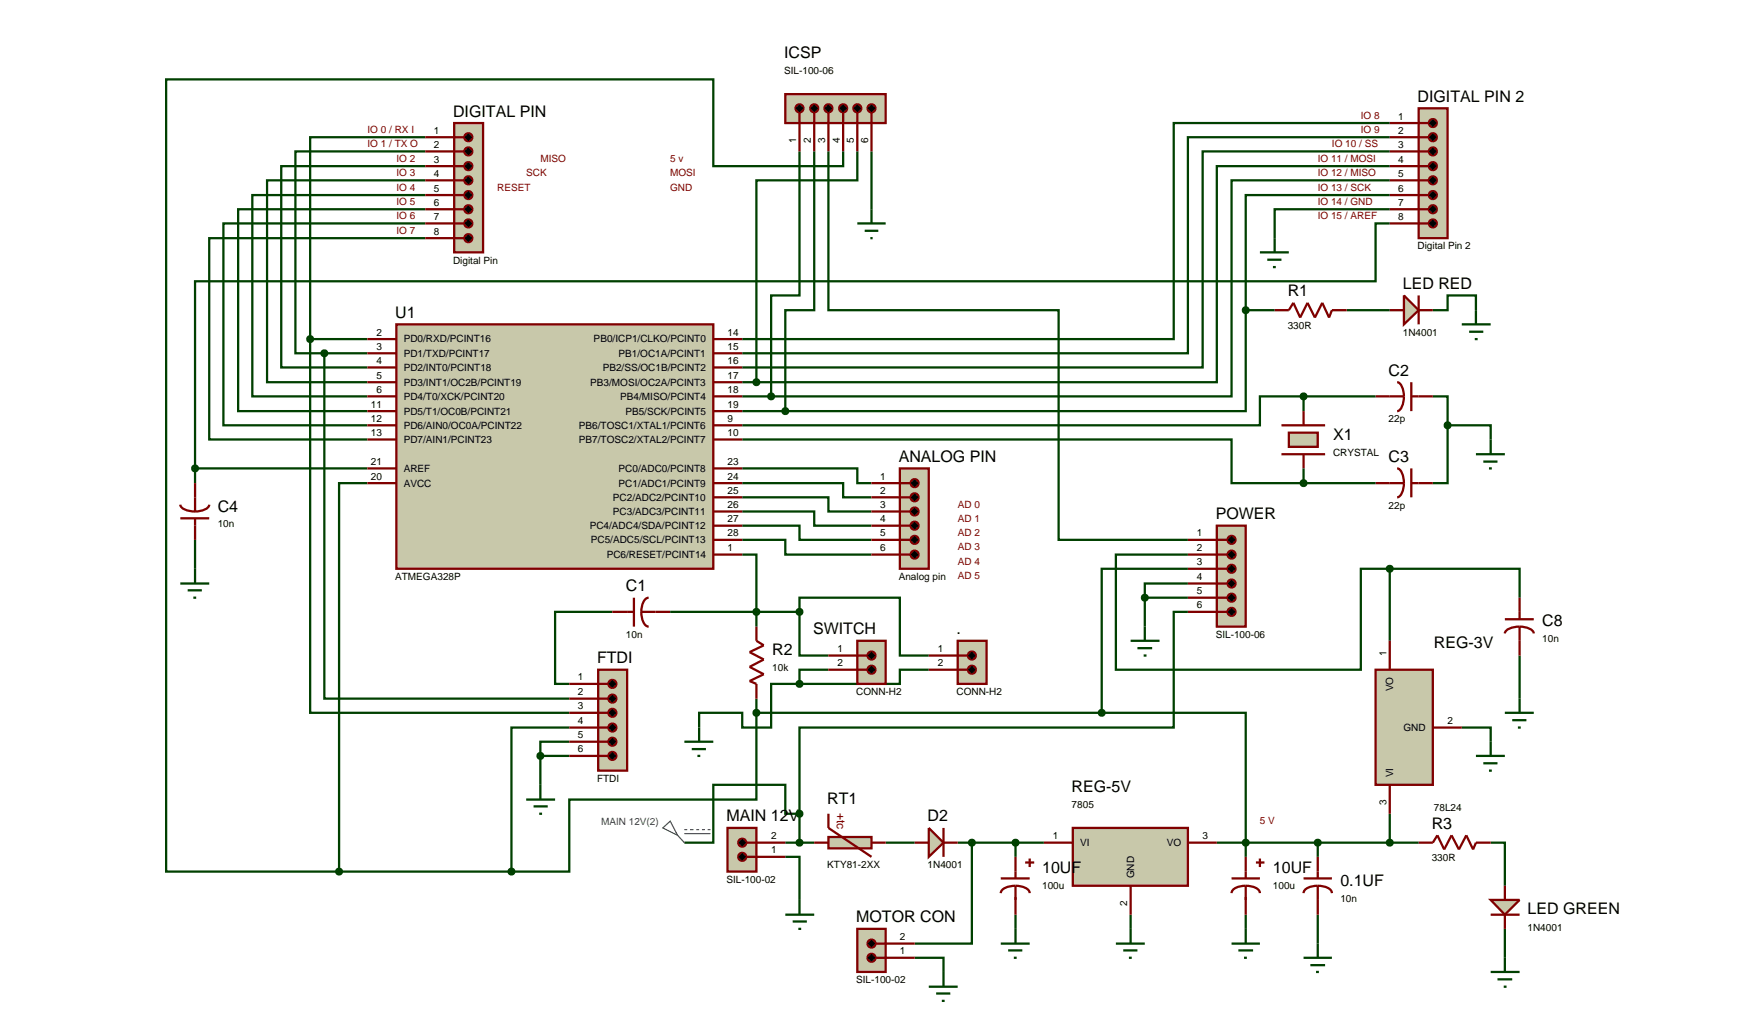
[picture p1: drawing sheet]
<svg xmlns="http://www.w3.org/2000/svg" width="307mm" height="180mm" viewBox="0 0 307 180" stroke-linecap="round" stroke-linejoin="round" font-family="sans-serif">
<g fill="none" stroke="#004000" stroke-width=".4">
<path d="M75 29.3h-25.4v35.5h15.2M75 31.8h-27.9v35.6h17.7M75 34.4h-30.5v35.5h20.3M75 36.9h-33v35.6h22.8M75 39.4h-35.6v35.6h25.4M75 24.2h-20.3v35.6M75 26.7h-22.9v35.6h5.1M141 26.7v25.4h-5v17.8M143.6 26.7v28h-5.1v17.8M146.1 26.7v28h40.6v40.5h22.8M148.7 26.7v2.6h-22.9v-15.3h-96.5v139.7h30.5M151.2 26.7v5.1h-17.8v35.6"/>
<path d="M153.7 26.7v10.2M245.1 21.7h-38.1v38.1h-76.1M245.1 24.2h-35.6v38.1h-78.6M245.1 26.7h-33v38.1h-81.2M245.1 39.4h-2.5v10.2h-208.2v33M245.1 29.3h-30.5v38.1h-81.2M245.1 31.8h-27.9v38.1h-81.2M245.1 34.4h-25.4v20.3M245.1 36.9h-20.3v5.1M54.7 59.8v65.9h45.7M54.7 59.8h10.1M75 42h-38.1v35.5h27.9"/>
<path d="M219.7 54.7v17.8h-81.2M219.7 54.7h5.1M237.5 54.7h7.6M252.7 54.7h2.6v-2.6h5v2.6M57.2 62.3v60.9h43.2M57.2 62.3h7.6M130.9 77.5h86.3v7.7h12.7M130.9 69.9h5.1M130.9 67.4h2.5M130.9 72.5h7.6M229.9 69.9h-7.7v5.1h-91.3M229.9 69.9v2.6"/>
<path d="M229.9 69.9h12.7M252.7 69.9h2.6v5.1M255.3 75v10.2h-2.6M255.3 75h7.6v2.5M34.4 82.6v2.6M34.4 95.2v5.1M34.4 82.6h30.4M64.8 85.2h-5v68.5M130.9 82.6h20.3v2.6h2.5M130.9 85.2h17.8v2.5h5M130.9 87.7h15.2v2.5h7.6M130.9 90.2h12.7v2.5h10.1"/>
<path d="M130.9 92.7h10.1v2.5h12.7M130.9 95.2h7.6v2.6h15.2M130.9 97.8h2.5v12.7M209.5 97.8h-12.7v20.3h43.2v-17.8h5.1M229.9 82.6v2.6M229.9 85.2h12.7M108 107.9h-10.1v12.7h2.5M118.2 107.9h22.8M141 107.9v7.7h5.1M141 107.9v-2.5h17.7v10.2h5.1M146.1 118.1h-5.1v2.5M163.8 118.1h-5.1v2.5h-17.7"/>
<path d="M201.9 105.4v5.1M201.9 105.4h7.6M209.5 100.3h-15.2v25.4M209.5 102.9h-7.6v2.5M209.5 107.9h-2.5v20.4h-66v15.2M245.1 100.3h22.9v5.1M245.1 100.3v12.7M268 115.6v7.6M95.3 133.3v5.1M95.3 133.3h5.1M100.4 130.8h-5.1v2.5M100.4 128.3h-10.2v25.4"/>
<path d="M133.4 125.7v15.3h-33v12.7h-10.2M133.4 123.2v2.5M133.4 125.7h60.9M141 120.6h-5v7.7h-5.1v-2.6h-7.6v2.6M194.3 125.7h25.4v25.4M257.8 128.3h5.1v2.5M59.8 153.7h30.4M138.5 151.1h2.5v7.6M138.5 148.6h5.1M141 143.5h-2.5v-5.1h-12.7v10.2h-5.1M141 143.5v5.1M156.2 148.6h5.1"/>
<path d="M168.9 148.6h15.2M171.4 148.6v17.8h-10.1M179.1 148.6v2.5M214.6 148.6h35.6M232.4 148.6v2.5M245.1 143.5v5.1M262.9 148.6h2.5v7.6M161.3 168.9h5.1v2.5M179.1 161.3v2.5M199.4 161.3v2.5M219.7 161.3v2.5M232.4 161.3v5.1"/>
<path d="M265.4 163.8v5.1"/>
</g>
<path d="M69.9 57.2h55.9v43.1h-55.9z" fill="#c8c8aa" stroke="#800000" stroke-width=".4"/>
<g fill="none" stroke="#800000" stroke-width=".4">
<path d="M64.8 59.8h5.1M125.8 59.8h5.1M64.8 62.3h5.1M64.8 67.4h5.1M64.8 64.8h5.1M64.8 75h5.1M64.8 72.5h5.1M64.8 69.9h5.1M64.8 77.5h5.1M125.8 62.3h5.1M125.8 67.4h5.1M125.8 64.8h5.1"/>
<path d="M125.8 75h5.1M125.8 72.5h5.1M125.8 69.9h5.1M125.8 77.5h5.1M64.8 85.2h5.1M64.8 82.6h5.1M125.8 97.8h5.1M125.8 95.2h5.1M125.8 92.7h5.1M125.8 90.2h5.1M125.8 87.7h5.1M125.8 85.2h5.1"/>
<path d="M125.8 82.6h5.1"/>
</g>
<path d="M158.7 82.6h5.1v17.7h-5.1z" fill="#c8c8aa" stroke="#800000" stroke-width=".4"/>
<path d="M153.7 85.2h6.8M153.7 87.7h6.8M153.7 90.2h6.8M153.7 92.7h6.8M153.7 95.2h6.8M153.7 97.8h6.8" fill="none" stroke="#800000" stroke-width=".4"/>
<g fill="#000" stroke="#800000" stroke-width=".4">
<path d="M160.8 87.2l.5-.2-.7 .7zM161.3 87a.68 .68 0 0 1 .7 .7zM162 87.7a.68 .68 0 0 1-.7 .7zM160.6 87.7l.7 .7a.68 .68 0 0 1-.7-.7z"/>
<path d="M160.8 89.7l.5-.2-.7 .7zM161.3 89.5a.68 .68 0 0 1 .7 .7zM161.3 90.9l.7-.7a.68 .68 0 0 1-.7 .7zM160.6 90.2l.7 .7a.68 .68 0 0 1-.7-.7z"/>
<path d="M160.8 92.2l.5-.2-.7 .7zM161.3 92a.68 .68 0 0 1 .7 .7zM161.3 93.4l.7-.7a.68 .68 0 0 1-.7 .7zM160.6 92.7l.7 .7a.68 .68 0 0 1-.7-.7z"/>
<path d="M160.8 94.7l.5-.2-.7 .7zM161.3 94.5a.68 .68 0 0 1 .7 .7zM161.3 95.9l.7-.7a.68 .68 0 0 1-.7 .7zM160.6 95.2l.7 .7a.68 .68 0 0 1-.7-.7z"/>
<path d="M160.8 97.3l.5-.2-.7 .7zM161.3 97.1a.68 .68 0 0 1 .7 .7zM161.3 98.5l.7-.7a.68 .68 0 0 1-.7 .7zM160.6 97.8l.7 .7a.68 .68 0 0 1-.7-.7z"/>
<path d="M160.8 84.7l.5-.2-.7 .7zM161.3 84.5a.68 .68 0 0 1 .7 .7zM161.3 85.9l.7-.7a.68 .68 0 0 1-.7 .7zM160.6 85.2l.7 .7a.68 .68 0 0 1-.7-.7z"/>
</g>
<path d="M161.3 87l.7 .7-.7 .7-.7-.7zM161.3 89.5l.7 .7-.7 .7-.7-.7zM161.3 92l.7 .7-.7 .7-.7-.7zM161.3 94.5l.7 .7-.7 .7-.7-.7zM160.6 97.8l.7-.7 .7 .7-.7 .7zM161.3 84.5l.7 .7-.7 .7-.7-.7z" fill="#000"/>
<path d="M80.1 21.7h5.1v22.8h-5.1z" fill="#c8c8aa" stroke="#800000" stroke-width=".4"/>
<path d="M75 24.2h6.9M75 26.7h6.9M75 29.3h6.9M75 31.8h6.9M75 34.4h6.9M75 36.9h6.9M75 39.4h6.9M75 42h6.9" fill="none" stroke="#800000" stroke-width=".4"/>
<g fill="#000" stroke="#800000" stroke-width=".4">
<path d="M82.1 26.2l.5-.2-.7 .7zM82.6 26a.68 .68 0 0 1 .7 .7zM83.3 26.7a.68 .68 0 0 1-.7 .7zM81.9 26.7l.7 .7a.68 .68 0 0 1-.7-.7z"/>
<path d="M82.1 28.8l.5-.2-.7 .7zM82.6 28.6a.68 .68 0 0 1 .7 .7zM83.3 29.3a.68 .68 0 0 1-.7 .7zM81.9 29.3l.7 .7a.68 .68 0 0 1-.7-.7z"/>
<path d="M82.1 31.3l.5-.2-.7 .7zM82.6 31.1a.68 .68 0 0 1 .7 .7zM82.6 32.5l.7-.7a.68 .68 0 0 1-.7 .7zM81.9 31.8l.7 .7a.68 .68 0 0 1-.7-.7z"/>
<path d="M82.1 33.9l.5-.2-.7 .7zM82.6 33.7a.68 .68 0 0 1 .7 .7zM83.3 34.4a.68 .68 0 0 1-.7 .7zM81.9 34.4l.7 .7a.68 .68 0 0 1-.7-.7z"/>
<path d="M82.1 36.4l.5-.2-.7 .7zM82.6 36.2a.68 .68 0 0 1 .7 .7zM83.3 36.9a.68 .68 0 0 1-.7 .7zM81.9 36.9l.7 .7a.68 .68 0 0 1-.7-.7z"/>
<path d="M82.1 38.9l.5-.2-.7 .7zM82.6 38.7a.68 .68 0 0 1 .7 .7zM83.3 39.4a.68 .68 0 0 1-.7 .7zM81.9 39.4l.7 .7a.68 .68 0 0 1-.7-.7z"/>
<path d="M82.1 23.7l.5-.2-.7 .7zM82.6 23.5a.68 .68 0 0 1 .7 .7zM83.3 24.2a.68 .68 0 0 1-.7 .7zM81.9 24.2l.7 .7a.68 .68 0 0 1-.7-.7z"/>
<path d="M82.1 41.5l.5-.2-.7 .7zM82.6 41.3a.68 .68 0 0 1 .7 .7zM82.6 42.7l.7-.7a.68 .68 0 0 1-.7 .7zM81.9 42l.7 .7a.68 .68 0 0 1-.7-.7z"/>
</g>
<path d="M81.9 26.7l.7-.7 .7 .7-.7 .7zM81.9 29.3l.7-.7 .7 .7-.7 .7zM82.6 31.1l.7 .7-.7 .7-.7-.7zM81.9 34.4l.7-.7 .7 .7-.7 .7zM81.9 36.9l.7-.7 .7 .7-.7 .7zM81.9 39.4l.7-.7 .7 .7-.7 .7zM81.9 24.2l.7-.7 .7 .7-.7 .7zM81.9 42l.7-.7 .7 .7-.7 .7z" fill="#000"/>
<path d="M250.2 19.1h5.1v22.9h-5.1z" fill="#c8c8aa" stroke="#800000" stroke-width=".4"/>
<g fill="none" stroke="#800000" stroke-width=".4">
<path d="M245.1 21.7h6.8M245.1 24.2h6.8M245.1 26.7h6.8M245.1 29.3h6.8M245.1 31.8h6.8M245.1 34.4h6.8M245.1 36.9h6.8M245.1 39.4h6.8M224.8 54.7h2.5l.8-1.3 1.2 2.6 1.3-2.6 1.3 2.6 1.3-2.6 1.2 2.6 .5-1.3h2.6M108 107.9h3.8M111.8 105.4v5.1M113.1 107.9a3.2 3.2 0 0 0 .9 2.5l.4 .1"/>
<path d="M113.1 107.9h5.1M114.4 105.4a1.5 1.5 0 0 0-1.1 1.3l-.2 1.2M133.4 110.5v2.5l1.3 .8-2.5 1.2 2.5 1.3-2.5 1.3 2.5 1.3-2.5 1.2 1.2 .5v2.6"/>
</g>
<g fill="#000" stroke="#800000" stroke-width=".4">
<path d="M252.2 23.7l.5-.2-.7 .7zM252.7 23.5a.68 .68 0 0 1 .7 .7zM253.4 24.2a.68 .68 0 0 1-.7 .7zM252 24.2l.7 .7a.68 .68 0 0 1-.7-.7z"/>
<path d="M252.2 26.2l.5-.2-.7 .7zM252.7 26a.68 .68 0 0 1 .7 .7zM253.4 26.7a.68 .68 0 0 1-.7 .7zM252 26.7l.7 .7a.68 .68 0 0 1-.7-.7z"/>
<path d="M252.2 28.8l.5-.2-.7 .7zM252.7 28.6a.68 .68 0 0 1 .7 .7zM253.4 29.3a.68 .68 0 0 1-.7 .7zM252 29.3l.7 .7a.68 .68 0 0 1-.7-.7z"/>
<path d="M252.2 31.3l.5-.2-.7 .7zM252.7 31.1a.68 .68 0 0 1 .7 .7zM253.4 31.8a.68 .68 0 0 1-.7 .7zM252 31.8l.7 .7a.68 .68 0 0 1-.7-.7z"/>
<path d="M252.2 33.9l.5-.2-.7 .7zM252.7 33.7a.68 .68 0 0 1 .7 .7zM253.4 34.4a.68 .68 0 0 1-.7 .7zM252 34.4l.7 .7a.68 .68 0 0 1-.7-.7z"/>
<path d="M252.2 36.4l.5-.2-.7 .7zM252.7 36.2a.68 .68 0 0 1 .7 .7zM253.4 36.9a.68 .68 0 0 1-.7 .7zM252 36.9l.7 .7a.68 .68 0 0 1-.7-.7z"/>
<path d="M252.2 38.9l.5-.2-.7 .7zM252.7 38.7a.68 .68 0 0 1 .7 .7zM253.4 39.4a.68 .68 0 0 1-.7 .7zM252 39.4l.7 .7a.68 .68 0 0 1-.7-.7z"/>
<path d="M252.2 21.2l.5-.2-.7 .7zM252.7 21a.68 .68 0 0 1 .7 .7zM253.4 21.7a.68 .68 0 0 1-.7 .7zM252 21.7l.7 .7a.68 .68 0 0 1-.7-.7z"/>
</g>
<path d="M252 24.2l.7-.7 .7 .7-.7 .7zM252 26.7l.7-.7 .7 .7-.7 .7zM252 29.3l.7-.7 .7 .7-.7 .7zM252.7 31.1l.7 .7-.7 .7-.7-.7zM252.7 33.7l.7 .7-.7 .7-.7-.7zM252 36.9l.7-.7 .7 .7-.7 .7zM252 39.4l.7-.7 .7 .7-.7 .7zM252.7 21l.7 .7-.7 .7-.7-.7z" fill="#000"/>
<path d="M257.8 57.2h5.1M259.1 58.5h2.5M260.1 59.8h.5M260.3 54.7v2.5" fill="none" stroke="#004000" stroke-width=".4"/>
<path d="M133 107.6l.4-.2-.5 .5zM133.4 107.4l.3 .1 .2 .4zM133.9 107.9l-.1 .3-.4 .2zM132.9 107.9l.5 .5-.3-.1z" fill="#004000" stroke="#004000" stroke-width=".4"/>
<path d="M132.9 107.9l.5-.5 .5 .5-.5 .5z" fill="#004000"/>
<path d="M120.7 130.8h5.1M122 132.1h2.5M123 133.3h.5M123.3 128.3v2.5" fill="none" stroke="#004000" stroke-width=".4"/>
<path d="M226 75h7.7M226 80.1h7.7" fill="none" stroke="#800000" stroke-width=".4"/>
<path d="M227.3 76.3h5.1v2.5h-5.1z" fill="#c8c8aa" stroke="#800000" stroke-width=".4"/>
<path d="M229.9 72.5v2.5M242.6 69.9h5M246.4 67.4a1.49 1.49 0 0 1 1 1.3l.2 1.2M247.6 69.9a3.4 3.4 0 0 1-.9 2.5l-.3 .1M248.9 67.4v5.1M248.9 69.9h3.8M229.9 80.1v2.5M242.6 85.2h5M246.4 82.6a1.5 1.5 0 0 1 1 1.3l.2 1.3M247.6 85.2a3.3 3.3 0 0 1-.9 2.4l-.3 .1M248.9 82.6v5.1M248.9 85.2h3.8" fill="none" stroke="#800000" stroke-width=".4"/>
<path d="M229.6 69.5l.3-.1-.5 .5zM229.9 69.4l.4 .2 .1 .3zM230.4 69.9l-.1 .3-.4 .2zM229.4 69.9l.5 .5-.4-.2z" fill="#004000" stroke="#004000" stroke-width=".4"/>
<path d="M229.9 69.4l.5 .5-.5 .5-.5-.5z" fill="#004000"/>
<path d="M262.9 77.5v2.6M260.3 80.1h5.1M261.6 81.4h2.5M262.6 82.6h.5" fill="none" stroke="#004000" stroke-width=".4"/>
<path d="M254.9 74.7l.4-.2-.5 .5zM255.3 74.5l.4 .2 .1 .3zM255.8 75l-.1 .3-.4 .2zM254.8 75l.5 .5-.4-.2z" fill="#004000" stroke="#004000" stroke-width=".4"/>
<path d="M254.8 75l.5-.5 .5 .5-.5 .5z" fill="#004000"/>
<path d="M31.8 89a1.5 1.5 0 0 0 1.3 1l1.3 .2M31.8 91.4h5.1M34.4 85.2v5M34.4 91.4v3.8M36.9 89a1.49 1.49 0 0 1-1.3 1l-1.2 .2" fill="none" stroke="#800000" stroke-width=".4"/>
<path d="M31.8 102.9h5.1M33.1 104.1h2.5M34.1 105.4h.5M34.4 100.3v2.6" fill="none" stroke="#004000" stroke-width=".4"/>
<path d="M105.5 118.1h5.1v17.8h-5.1z" fill="#c8c8aa" stroke="#800000" stroke-width=".4"/>
<path d="M100.4 120.6h6.9M100.4 123.2h6.9M100.4 125.7h6.9M100.4 128.3h6.9M100.4 130.8h6.9M100.4 133.3h6.9" fill="none" stroke="#800000" stroke-width=".4"/>
<g fill="#000" stroke="#800000" stroke-width=".4">
<path d="M107.5 122.7l.5-.2-.7 .7zM108 122.5a.68 .68 0 0 1 .7 .7zM108.7 123.2a.68 .68 0 0 1-.7 .7zM107.3 123.2l.7 .7a.68 .68 0 0 1-.7-.7z"/>
<path d="M107.5 125.2l.5-.2-.7 .7zM108 125a.68 .68 0 0 1 .7 .7zM108 126.4l.7-.7a.68 .68 0 0 1-.7 .7zM107.3 125.7l.7 .7a.68 .68 0 0 1-.7-.7z"/>
<path d="M107.5 127.8l.5-.2-.7 .7zM108 127.6a.68 .68 0 0 1 .7 .7zM108 129l.7-.7a.68 .68 0 0 1-.7 .7zM107.3 128.3l.7 .7a.68 .68 0 0 1-.7-.7z"/>
<path d="M107.5 130.3l.5-.2-.7 .7zM108 130.1a.68 .68 0 0 1 .7 .7zM108.7 130.8a.68 .68 0 0 1-.7 .7zM107.3 130.8l.7 .7a.68 .68 0 0 1-.7-.7z"/>
<path d="M107.5 132.8l.5-.2-.7 .7zM108 132.6a.68 .68 0 0 1 .7 .7zM108 134l.7-.7a.68 .68 0 0 1-.7 .7zM107.3 133.3l.7 .7a.68 .68 0 0 1-.7-.7z"/>
<path d="M107.5 120.1l.5-.2-.7 .7zM108 119.9a.68 .68 0 0 1 .7 .7zM108 121.3l.7-.7a.68 .68 0 0 1-.7 .7zM107.3 120.6l.7 .7a.68 .68 0 0 1-.7-.7z"/>
</g>
<path d="M107.3 123.2l.7-.7 .7 .7-.7 .7zM107.3 125.7l.7-.7 .7 .7-.7 .7zM107.3 128.3l.7-.7 .7 .7-.7 .7zM107.3 130.8l.7-.7 .7 .7-.7 .7zM107.3 133.3l.7-.7 .7 .7-.7 .7zM107.3 120.6l.7-.7 .7 .7-.7 .7z" fill="#000"/>
<path d="M34 82.3l.4-.2-.5 .5zM34.4 82.1l.4 .2 .1 .3zM34.4 83.1l.5-.5-.1 .3zM33.9 82.6l.5 .5-.3-.1z" fill="#004000" stroke="#004000" stroke-width=".4"/>
<path d="M33.9 82.6l.5-.5 .5 .5-.5 .5z" fill="#004000"/>
<path d="M151.2 39.4h5M153.7 36.9v2.5M152.5 40.7h2.4M153.5 42h.4M95.3 138.4v2.6M92.8 141h5.1M94.1 142.2h2.5M95.1 143.5h.5" fill="none" stroke="#004000" stroke-width=".4"/>
<path d="M133 67.1l.4-.2-.5 .5zM133.4 66.9l.3 .1 .2 .4zM133.9 67.4l-.1 .3-.4 .2zM132.9 67.4l.5 .5-.3-.1z" fill="#004000" stroke="#004000" stroke-width=".4"/>
<path d="M132.9 67.4l.5-.5 .5 .5-.5 .5z" fill="#004000"/>
<path d="M135.6 69.6l.4-.2-.5 .5zM136 69.4l.4 .2 .1 .3zM136 70.4l.5-.5-.1 .3zM135.5 69.9l.5 .5-.3-.1z" fill="#004000" stroke="#004000" stroke-width=".4"/>
<path d="M136 69.4l.5 .5-.5 .5-.5-.5z" fill="#004000"/>
<path d="M138.2 72.1l.3-.1-.5 .5zM138.5 72l.3 .1 .2 .4zM138.5 73l.5-.5-.2 .4zM138 72.5l.5 .5-.4-.2z" fill="#004000" stroke="#004000" stroke-width=".4"/>
<path d="M138.5 72l.5 .5-.5 .5-.5-.5z" fill="#004000"/>
<path d="M219.3 54.4l.4-.2-.5 .5zM219.7 54.2l.4 .2 .1 .3zM219.7 55.2l.5-.5-.1 .3zM219.2 54.7l.5 .5-.3-.1z" fill="#004000" stroke="#004000" stroke-width=".4"/>
<path d="M219.2 54.7l.5-.5 .5 .5-.5 .5z" fill="#004000"/>
<path d="M94.9 133l.4-.2-.5 .5zM95.3 132.8l.3 .1 .2 .4zM95.8 133.3l-.1 .3-.4 .2zM94.8 133.3l.5 .5-.3-.1z" fill="#004000" stroke="#004000" stroke-width=".4"/>
<path d="M94.8 133.3l.5-.5 .5 .5-.5 .5z" fill="#004000"/>
<path d="M163.8 146l2.6 2.6-2.6 2.5z" fill="#c8c8aa" stroke="#800000" stroke-width=".4"/>
<path d="M161.3 148.6h2.5M166.4 146v5.1M166.4 148.6h2.5" fill="none" stroke="#800000" stroke-width=".4"/>
<path d="M146.1 147.6h7.6v2h-7.6z" fill="#c8c8aa" stroke="#800000" stroke-width=".4"/>
<path d="M143.6 148.6h2.5M146.1 143.5v2.5l7.6 5.1M153.7 148.6h2.5" fill="none" stroke="#800000" stroke-width=".4"/>
<path d="M151.2 163.8h5v7.6h-5z" fill="#c8c8aa" stroke="#800000" stroke-width=".4"/>
<path d="M154.4 168.9h6.9M154.4 166.4h6.9" fill="none" stroke="#800000" stroke-width=".4"/>
<g fill="#000" stroke="#800000" stroke-width=".4">
<path d="M153.2 165.9l.5-.2-.7 .7zM153.7 165.7a.68 .68 0 0 1 .7 .7zM153.7 167.1l.7-.7a.68 .68 0 0 1-.7 .7zM153 166.4l.7 .7a.68 .68 0 0 1-.7-.7z"/>
<path d="M153.2 168.4l.5-.2-.7 .7zM153.7 168.2a.68 .68 0 0 1 .7 .7zM153.7 169.6l.7-.7a.68 .68 0 0 1-.7 .7zM153 168.9l.7 .7a.68 .68 0 0 1-.7-.7z"/>
</g>
<path d="M153 166.4l.7-.7 .7 .7-.7 .7zM153.7 168.2l.7 .7-.7 .7-.7-.7z" fill="#000"/>
<path d="M163.8 174h5.1M165.1 175.2h2.5M166.1 176.5h.5M166.4 171.4v2.6M176.5 166.4h5.1M177.8 167.6h2.5M178.8 168.9h.5M179.1 163.8v2.6" fill="none" stroke="#004000" stroke-width=".4"/>
<path d="M171.1 148.2l.3-.1-.5 .5zM171.4 148.1l.3 .1 .2 .4zM171.9 148.6l-.2 .4-.3 .1zM170.9 148.6l.5 .5-.4-.2z" fill="#004000" stroke="#004000" stroke-width=".4"/>
<path d="M171.4 148.1l.5 .5-.5 .5-.5-.5z" fill="#004000"/>
<path d="M189.2 146h20.3v10.2h-20.3z" fill="#c8c8aa" stroke="#800000" stroke-width=".4"/>
<path d="M184.1 148.6h5.1M199.4 156.2v5.1M209.5 148.6h5.1" fill="none" stroke="#800000" stroke-width=".4"/>
<path d="M196.8 166.4h5.1M198.1 167.6h2.5M199.1 168.9h.5M199.4 163.8v2.6M217.2 166.4h5M218.4 167.6h2.6M219.4 168.9h.5M219.7 163.8v2.6" fill="none" stroke="#004000" stroke-width=".4"/>
<path d="M219.3 148.3l.4-.2-.5 .5zM219.7 148.1l.3 .1 .2 .4zM220.2 148.6l-.1 .3-.4 .2zM219.2 148.6l.5 .5-.4-.2z" fill="#004000" stroke="#004000" stroke-width=".4"/>
<path d="M219.2 148.6l.5-.5 .5 .5-.5 .5z" fill="#004000"/>
<path d="M229.9 154.9h5M232.4 156.2a2.98 2.98 0 0 1 2.4 .9l.1 .4M232.4 156.2a2.98 2.98 0 0 0-2.4 .9l-.1 .4M232.4 151.1v3.8M232.4 156.2v5.1M250.2 148.6h2.5l.8-1.3 1.2 2.5 1.3-2.5 1.3 2.5 1.3-2.5 1.2 2.5 .5-1.2h2.6" fill="none" stroke="#800000" stroke-width=".4"/>
<path d="M232 148.3l.4-.2-.5 .5zM232.4 148.1l.3 .1 .2 .4zM232.9 148.6l-.1 .3-.4 .2zM231.9 148.6l.5 .5-.4-.2z" fill="#004000" stroke="#004000" stroke-width=".4"/>
<path d="M231.9 148.6l.5-.5 .5 .5-.5 .5z" fill="#004000"/>
<path d="M242.6 118.1h10.1v20.3h-10.1z" fill="#c8c8aa" stroke="#800000" stroke-width=".4"/>
<path d="M245.1 113v5.1M245.1 138.4v5.1M252.7 128.3h5.1" fill="none" stroke="#800000" stroke-width=".4"/>
<path d="M244.7 148.3l.4-.2-.5 .5zM245.1 148.1l.3 .1 .2 .4zM245.6 148.6l-.1 .3-.4 .2zM244.6 148.6l.5 .5-.4-.2z" fill="#004000" stroke="#004000" stroke-width=".4"/>
<path d="M244.6 148.6l.5-.5 .5 .5-.5 .5z" fill="#004000"/>
<path d="M265.4 109.2h5.1M268 110.5a3.3 3.3 0 0 1 2.4 .9l.1 .3M268 110.5a3.4 3.4 0 0 0-2.5 .9l-.1 .3M268 105.4v3.8M268 110.5v5.1" fill="none" stroke="#800000" stroke-width=".4"/>
<path d="M59.4 153.4l.4-.2-.5 .5zM59.8 153.2l.4 .2 .1 .3zM59.8 154.2l.5-.5-.2 .4zM59.3 153.7l.5 .5-.3-.1z" fill="#004000" stroke="#004000" stroke-width=".4"/>
<path d="M59.3 153.7l.5-.5 .5 .5-.5 .5z" fill="#004000"/>
<g fill="none" stroke="#004000" stroke-width=".4">
<path d="M260.3 133.3h5.1M261.6 134.6h2.5M262.6 135.9h.5M262.9 130.8v2.5M265.4 125.7h5.1M266.7 127h2.5M267.7 128.3h.5M268 123.2v2.5M229.9 168.9h5M231.1 170.2h2.6M232.1 171.4h.5M232.4 166.4v2.5"/>
<path d="M262.9 171.4h5.1M264.1 172.7h2.6M265.2 174h.5M265.4 168.9v2.5"/>
</g>
<path d="M214.6 92.7h5.1v17.8h-5.1z" fill="#c8c8aa" stroke="#800000" stroke-width=".4"/>
<path d="M209.5 95.2h6.9M209.5 97.8h6.9M209.5 100.3h6.9M209.5 102.9h6.9M209.5 105.4h6.9M209.5 107.9h6.9" fill="none" stroke="#800000" stroke-width=".4"/>
<g fill="#000" stroke="#800000" stroke-width=".4">
<path d="M216.7 97.3l.5-.2-.7 .7zM217.2 97.1a.68 .68 0 0 1 .7 .7zM217.9 97.8a.68 .68 0 0 1-.7 .7zM216.5 97.8l.7 .7a.68 .68 0 0 1-.7-.7z"/>
<path d="M216.7 94.7l.5-.2-.7 .7zM217.2 94.5a.68 .68 0 0 1 .7 .7zM217.2 95.9l.7-.7a.68 .68 0 0 1-.7 .7zM216.5 95.2l.7 .7a.68 .68 0 0 1-.7-.7z"/>
<path d="M216.7 99.8l.5-.2-.7 .7zM217.2 99.6a.68 .68 0 0 1 .7 .7zM217.2 101l.7-.7a.68 .68 0 0 1-.7 .7zM216.5 100.3l.7 .7a.68 .68 0 0 1-.7-.7z"/>
<path d="M216.7 102.4l.5-.2-.7 .7zM217.2 102.2a.68 .68 0 0 1 .7 .7zM217.2 103.6l.7-.7a.68 .68 0 0 1-.7 .7zM216.5 102.9l.7 .7a.68 .68 0 0 1-.7-.7z"/>
<path d="M216.7 104.9l.5-.2-.7 .7zM217.2 104.7a.68 .68 0 0 1 .7 .7zM217.9 105.4a.68 .68 0 0 1-.7 .7zM216.5 105.4l.7 .7a.68 .68 0 0 1-.7-.7z"/>
<path d="M216.7 107.4l.5-.2-.7 .7zM217.2 107.2a.68 .68 0 0 1 .7 .7zM217.2 108.6l.7-.7a.68 .68 0 0 1-.7 .7zM216.5 107.9l.7 .7a.68 .68 0 0 1-.7-.7z"/>
</g>
<path d="M216.5 97.8l.7-.7 .7 .7-.7 .7zM216.5 95.2l.7-.7 .7 .7-.7 .7zM216.5 100.3l.7-.7 .7 .7-.7 .7zM216.5 102.9l.7-.7 .7 .7-.7 .7zM217.2 104.7l.7 .7-.7 .7-.7-.7zM216.5 107.9l.7-.7 .7 .7-.7 .7z" fill="#000"/>
<path d="M222.2 44.5h5.1M223.5 45.8h2.5M224.5 47.1h.5M224.8 42v2.5M199.4 113h5.1M200.6 114.3h2.6M201.7 115.6h.5M201.9 110.5v2.5" fill="none" stroke="#004000" stroke-width=".4"/>
<path d="M244.7 100l.4-.2-.5 .5zM245.1 99.8l.4 .2 .1 .3zM245.1 100.8l.5-.5-.2 .4zM244.6 100.3l.5 .5-.3-.1z" fill="#004000" stroke="#004000" stroke-width=".4"/>
<path d="M244.6 100.3l.5-.5 .5 .5-.5 .5z" fill="#004000"/>
<path d="M193.9 125.4l.4-.2-.5 .5zM194.3 125.2l.4 .2 .1 .3zM194.3 126.2l.5-.5-.2 .4zM193.8 125.7l.5 .5-.3-.1z" fill="#004000" stroke="#004000" stroke-width=".4"/>
<path d="M193.8 125.7l.5-.5 .5 .5-.5 .5z" fill="#004000"/>
<path d="M201.6 105l.3-.1-.5 .5zM201.9 104.9l.4 .2 .1 .3zM202.4 105.4l-.1 .3-.4 .2zM201.4 105.4l.5 .5-.4-.2z" fill="#004000" stroke="#004000" stroke-width=".4"/>
<path d="M201.9 104.9l.5 .5-.5 .5-.5-.5z" fill="#004000"/>
<path d="M128.3 146h5.1v7.7h-5.1z" fill="#c8c8aa" stroke="#800000" stroke-width=".4"/>
<path d="M131.7 151.1h6.8M131.7 148.6h6.8" fill="none" stroke="#800000" stroke-width=".4"/>
<g fill="#000" stroke="#800000" stroke-width=".4">
<path d="M130.4 148.1l.5-.2-.7 .7zM130.9 147.9a.68 .68 0 0 1 .7 .7zM131.6 148.6a.68 .68 0 0 1-.7 .7zM130.2 148.6l.7 .7a.68 .68 0 0 1-.7-.7z"/>
<path d="M130.4 150.6l.5-.2-.7 .7zM130.9 150.4a.68 .68 0 0 1 .7 .7zM130.9 151.8l.7-.7a.68 .68 0 0 1-.7 .7zM130.2 151.1l.7 .7a.68 .68 0 0 1-.7-.7z"/>
</g>
<path d="M130.9 147.9l.7 .7-.7 .7-.7-.7zM130.9 150.4l.7 .7-.7 .7-.7-.7z" fill="#000"/>
<path d="M133 125.4l.4-.2-.5 .5zM133.4 125.2l.4 .2 .1 .3zM133.4 126.2l.5-.5-.2 .4zM132.9 125.7l.5 .5-.3-.1z" fill="#004000" stroke="#004000" stroke-width=".4"/>
<path d="M132.9 125.7l.5-.5 .5 .5-.5 .5z" fill="#004000"/>
<path d="M89.9 153.3l.3-.1-.5 .5zM90.2 153.2l.3 .1 .2 .4zM90.7 153.7l-.2 .4-.3 .1zM89.7 153.7l.5 .5-.4-.2z" fill="#004000" stroke="#004000" stroke-width=".4"/>
<path d="M90.2 153.2l.5 .5-.5 .5-.5-.5z" fill="#004000"/>
<path d="M140.7 148.2l.3-.1-.5 .5zM141 148.1l.3 .1 .2 .4zM141.5 148.6l-.1 .3-.4 .2zM140.5 148.6l.5 .5-.4-.2z" fill="#004000" stroke="#004000" stroke-width=".4"/>
<path d="M141 148.1l.5 .5-.5 .5-.5-.5z" fill="#004000"/>
<path d="M141 158.7v2.6M138.5 161.3h5.1M139.8 162.5h2.5M140.8 163.8h.5" fill="none" stroke="#004000" stroke-width=".4"/>
<path d="M54.4 59.4l.3-.1-.5 .5zM54.7 59.3l.3 .1 .2 .4zM54.7 60.3l.5-.5-.2 .4zM54.2 59.8l.5 .5-.4-.2z" fill="#004000" stroke="#004000" stroke-width=".4"/>
<path d="M54.7 59.3l.5 .5-.5 .5-.5-.5z" fill="#004000"/>
<path d="M56.8 62l.4-.2-.5 .5zM57.2 61.8l.4 .2 .1 .3zM57.7 62.3l-.1 .3-.4 .2zM56.7 62.3l.5 .5-.4-.2z" fill="#004000" stroke="#004000" stroke-width=".4"/>
<path d="M56.7 62.3l.5-.5 .5 .5-.5 .5z" fill="#004000"/>
<path d="M247.6 52.1l2.6 2.6-2.6 2.5z" fill="#c8c8aa" stroke="#800000" stroke-width=".4"/>
<path d="M245.1 54.7h2.5M250.2 52.1v5.1M250.2 54.7h2.5" fill="none" stroke="#800000" stroke-width=".4"/>
<path d="M262.9 158.7h5.1l-2.6 2.6z" fill="#c8c8aa" stroke="#800000" stroke-width=".4"/>
<path d="M265.4 156.2v2.5M262.9 161.3h5.1M265.4 161.3v2.5" fill="none" stroke="#800000" stroke-width=".4"/>
<path d="M116.9 146l1.3-1.2 1.3 2.5zM119.5 147.3l1.2 1.3M120.7 146.3h.5M120.7 147h4.6M121.7 146.3h.6M122.8 146.3h.5M123.8 146.3h.5M124.8 146.3h.5" fill="none" stroke="#0000c0" stroke-width=".2"/>
<path d="M140.7 143.1l.3-.1-.5 .5zM141 143l.4 .2 .1 .3zM141.5 143.5l-.2 .4-.3 .1zM140.5 143.5l.5 .5-.3-.1z" fill="#004000" stroke="#004000" stroke-width=".4"/>
<path d="M141 143l.5 .5-.5 .5-.5-.5z" fill="#004000"/>
<path d="M229.6 84.8l.3-.1-.5 .5zM229.9 84.7l.4 .2 .1 .3zM229.9 85.7l.5-.5-.1 .3zM229.4 85.2l.5 .5-.4-.2z" fill="#004000" stroke="#004000" stroke-width=".4"/>
<path d="M229.9 84.7l.5 .5-.5 .5-.5-.5z" fill="#004000"/>
<g fill="none" stroke="#800000" stroke-width=".4">
<path d="M176.5 154.9h5.1M179.1 156.2a3.1 3.1 0 0 1 2.4 .9l.1 .4M179.1 156.2a3.2 3.2 0 0 0-2.5 .9l-.1 .4M179.1 151.1v3.8M179.1 156.2v5.1M180.8 152.1h1.6M181.6 151.4v1.5M217.2 154.9h5M219.7 156.2a2.98 2.98 0 0 1 2.4 .9l.1 .4M219.7 156.2a2.98 2.98 0 0 0-2.4 .9l-.1 .4M219.7 151.1v3.8M219.7 156.2v5.1"/>
<path d="M221.5 152.1h1.5M222.2 151.4v1.5"/>
</g>
<path d="M178.8 148.2l.3-.1-.5 .5zM179.1 148.1l.3 .1 .2 .4zM179.6 148.6l-.1 .3-.4 .2zM178.6 148.6l.5 .5-.4-.2z" fill="#004000" stroke="#004000" stroke-width=".4"/>
<path d="M179.1 148.1l.5 .5-.5 .5-.5-.5z" fill="#004000"/>
<path d="M138.5 16.6h17.7v5.1h-17.7z" fill="#c8c8aa" stroke="#800000" stroke-width=".4"/>
<path d="M141 19.9v6.8M143.6 19.9v6.8M146.1 19.9v6.8M148.7 19.9v6.8M151.2 19.9v6.8M153.7 19.9v6.8" fill="none" stroke="#800000" stroke-width=".4"/>
<g fill="#000" stroke="#800000" stroke-width=".4">
<path d="M140.5 18.6l.5-.2-.7 .7zM141 18.4a.68 .68 0 0 1 .7 .7zM141.7 19.1a.68 .68 0 0 1-.7 .7zM140.3 19.1l.7 .7a.68 .68 0 0 1-.7-.7z"/>
<path d="M143.1 18.6l.5-.2-.7 .7zM143.6 18.4a.68 .68 0 0 1 .7 .7zM144.3 19.1a.68 .68 0 0 1-.7 .7zM142.9 19.1l.7 .7a.68 .68 0 0 1-.7-.7z"/>
<path d="M145.6 18.6l.5-.2-.7 .7zM146.1 18.4a.68 .68 0 0 1 .7 .7zM146.8 19.1a.68 .68 0 0 1-.7 .7zM145.4 19.1l.7 .7a.68 .68 0 0 1-.7-.7z"/>
<path d="M148.2 18.6l.5-.2-.7 .7zM148.7 18.4a.68 .68 0 0 1 .7 .7zM149.4 19.1a.68 .68 0 0 1-.7 .7zM148 19.1l.7 .7a.68 .68 0 0 1-.7-.7z"/>
<path d="M150.7 18.6l.5-.2-.7 .7zM151.2 18.4a.68 .68 0 0 1 .7 .7zM151.2 19.8l.7-.7a.68 .68 0 0 1-.7 .7zM150.5 19.1l.7 .7a.68 .68 0 0 1-.7-.7z"/>
<path d="M153.2 18.6l.5-.2-.7 .7zM153.7 18.4a.68 .68 0 0 1 .7 .7zM154.4 19.1a.68 .68 0 0 1-.7 .7zM153 19.1l.7 .7a.68 .68 0 0 1-.7-.7z"/>
</g>
<path d="M141 18.4l.7 .7-.7 .7-.7-.7zM143.6 18.4l.7 .7-.7 .7-.7-.7zM146.1 18.4l.7 .7-.7 .7-.7-.7zM148.7 18.4l.7 .7-.7 .7-.7-.7zM151.2 18.4l.7 .7-.7 .7-.7-.7zM153.7 18.4l.7 .7-.7 .7-.7-.7z" fill="#000"/>
<path d="M151.2 113h5v7.6h-5z" fill="#c8c8aa" stroke="#800000" stroke-width=".4"/>
<path d="M146.1 115.6h6.9M146.1 118.1h6.9" fill="none" stroke="#800000" stroke-width=".4"/>
<g fill="#000" stroke="#800000" stroke-width=".4">
<path d="M153.2 117.6l.5-.2-.7 .7zM153.7 117.4a.68 .68 0 0 1 .7 .7zM154.4 118.1a.68 .68 0 0 1-.7 .7zM153 118.1l.7 .7a.68 .68 0 0 1-.7-.7z"/>
<path d="M153.2 115.1l.5-.2-.7 .7zM153.7 114.9a.68 .68 0 0 1 .7 .7zM153.7 116.3l.7-.7a.68 .68 0 0 1-.7 .7zM153 115.6l.7 .7a.68 .68 0 0 1-.7-.7z"/>
</g>
<path d="M153.7 117.4l.7 .7-.7 .7-.7-.7zM153 115.6l.7-.7 .7 .7-.7 .7z" fill="#000"/>
<path d="M168.9 113h5.1v7.6h-5.1z" fill="#c8c8aa" stroke="#800000" stroke-width=".4"/>
<path d="M163.8 115.6h6.9M163.8 118.1h6.9" fill="none" stroke="#800000" stroke-width=".4"/>
<g fill="#000" stroke="#800000" stroke-width=".4">
<path d="M170.9 117.6l.5-.2-.7 .7zM171.4 117.4a.68 .68 0 0 1 .7 .7zM171.4 118.8l.7-.7a.68 .68 0 0 1-.7 .7zM170.7 118.1l.7 .7a.68 .68 0 0 1-.7-.7z"/>
<path d="M170.9 115.1l.5-.2-.7 .7zM171.4 114.9a.68 .68 0 0 1 .7 .7zM171.4 116.3l.7-.7a.68 .68 0 0 1-.7 .7zM170.7 115.6l.7 .7a.68 .68 0 0 1-.7-.7z"/>
</g>
<path d="M171.4 117.4l.7 .7-.7 .7-.7-.7zM170.7 115.6l.7-.7 .7 .7-.7 .7z" fill="#000"/>
<path d="M140.7 120.2l.3-.1-.5 .5zM141 120.1l.3 .1 .2 .4zM141.5 120.6l-.1 .3-.4 .2zM140.5 120.6l.5 .5-.4-.2z" fill="#004000" stroke="#004000" stroke-width=".4"/>
<path d="M141 120.1l.5 .5-.5 .5-.5-.5z" fill="#004000"/>
<path d="M140.7 107.5l.3-.1-.5 .5zM141 107.4l.3 .1 .2 .4zM141.5 107.9l-.1 .3-.4 .2zM140.5 107.9l.5 .5-.4-.2z" fill="#004000" stroke="#004000" stroke-width=".4"/>
<path d="M141 107.4l.5 .5-.5 .5-.5-.5z" fill="#004000"/>
<g font-size="2.8">
<text x="138.3" y="10.3">ICSP</text>
<text x="250" y="18">DIGITAL PIN 2</text>
<text x="79.9" y="20.6">DIGITAL PIN</text>
<text x="227.1" y="52.3">R1</text>
<text x="247.4" y="51">LED RED</text>
<text x="69.7" y="56.1">U1</text>
<text x="244.9" y="66.3">C2</text>
<text x="235.1" y="77.6">X1</text>
<text x="158.5" y="81.5">ANALOG PIN</text>
<text x="244.9" y="81.5">C3</text>
<text x="38.4" y="90.3">C4</text>
<text x="214.4" y="91.6">POWER</text>
<text x="110.4" y="104.3">C1</text>
<text x="143.4" y="111.9">SWITCH</text>
<text x="168.7" y="111.9">.</text>
<text x="272" y="110.5">C8</text>
<text x="105.3" y="117">FTDI</text>
<text x="136.2" y="115.6">R2</text>
<text x="252.9" y="114.4">REG-3V</text>
<text x="145.9" y="141.9">RT1</text>
<text x="189" y="139.7">REG-5V</text>
<text x="128.1" y="144.9">MAIN 12V</text>
<text x="163.6" y="144.9">D2</text>
<text x="252.5" y="146.2">R3</text>
<text x="183.8" y="154">10UF</text>
<text x="224.5" y="154">10UF</text>
<text x="236.4" y="156.2">0.1UF</text>
<text x="269.4" y="161.3">LED GREEN</text>
<text x="151" y="162.7">MOTOR CON</text>
</g>
<text font-size="2.1" fill="#800000" x="147.6" y="143.3" transform="rotate(90 147.6 143.3)">+tc</text>
<g font-size="1.8">
<text x="138.3" y="13.1">SIL-100-06</text>
<text x="76.5" y="23.6">1</text>
<text x="246.6" y="21.1">1</text>
<text x="246.6" y="23.6">2</text>
<text x="76.5" y="26.1">2</text>
<text x="76.5" y="28.7">3</text>
<text x="140.4" y="25.2" transform="rotate(-90 140.4 25.2)">1</text>
<text x="143" y="25.2" transform="rotate(-90 143 25.2)">2</text>
<text x="145.5" y="25.2" transform="rotate(-90 145.5 25.2)">3</text>
<text x="148.1" y="25.2" transform="rotate(-90 148.1 25.2)">4</text>
<text x="150.6" y="25.2" transform="rotate(-90 150.6 25.2)">5</text>
<text x="153.1" y="25.2" transform="rotate(-90 153.1 25.2)">6</text>
<text x="246.6" y="26.1">3</text>
<text x="246.6" y="28.7">4</text>
<text x="76.5" y="31.2">4</text>
<text x="76.5" y="33.8">5</text>
<text x="246.6" y="31.2">5</text>
<text x="246.6" y="33.8">6</text>
<text x="76.5" y="36.3">6</text>
<text x="76.5" y="38.8">7</text>
<text x="76.5" y="41.4">8</text>
<text x="246.6" y="36.3">7</text>
<text x="246.6" y="38.8">8</text>
<text x="79.9" y="46.5">Digital Pin</text>
<text x="250" y="44">Digital Pin 2</text>
<text x="66.4" y="59.2">2</text>
<text x="128.3" y="59.2">14</text>
<text x="227.1" y="58">330R</text>
<text x="247.4" y="59.2">1N4001</text>
<text x="66.4" y="64.2">4</text>
<text x="66.4" y="61.7">3</text>
<text x="71.2" y="65.4">PD2/INT0/PCINT18</text>
<text x="71.2" y="62.9">PD1/TXD/PCINT17</text>
<text x="71.2" y="60.4">PD0/RXD/PCINT16</text>
<text x="104.7" y="60.4">PB0/ICP1/CLKO/PCINT0</text>
<text x="106.3" y="65.4">PB2/SS/OC1B/PCINT2</text>
<text x="109.1" y="62.9">PB1/OC1A/PCINT1</text>
<text x="128.3" y="61.7">15</text>
<text x="128.3" y="64.2">16</text>
<text x="65.4" y="71.9">11</text>
<text x="66.4" y="69.3">6</text>
<text x="66.4" y="66.8">5</text>
<text x="71.2" y="70.5">PD4/T0/XCK/PCINT20</text>
<text x="71.2" y="68">PD3/INT1/OC2B/PCINT19</text>
<text x="104.1" y="68">PB3/MOSI/OC2A/PCINT3</text>
<text x="109.4" y="70.5">PB4/MISO/PCINT4</text>
<text x="128.3" y="66.8">17</text>
<text x="128.3" y="69.3">18</text>
<text x="128.3" y="71.9">19</text>
<text x="65.4" y="74.4">12</text>
<text x="65.4" y="76.9">13</text>
<text x="71.2" y="75.6">PD6/AIN0/OC0A/PCINT22</text>
<text x="71.2" y="73.1">PD5/T1/OC0B/PCINT21</text>
<text x="102.1" y="75.6">PB6/TOSC1/XTAL1/PCINT6</text>
<text x="110.3" y="73.1">PB5/SCK/PCINT5</text>
<text x="128.3" y="76.9">10</text>
<text x="128.3" y="74.4">9</text>
<text x="244.9" y="74.5">22p</text>
<text x="65.4" y="82">21</text>
<text x="71.2" y="83.2">AREF</text>
<text x="71.2" y="78.1">PD7/AIN1/PCINT23</text>
<text x="102.1" y="78.1">PB7/TOSC2/XTAL2/PCINT7</text>
<text x="109.1" y="83.2">PC0/ADC0/PCINT8</text>
<text x="128.3" y="82">23</text>
<text x="235.1" y="80.4">CRYSTAL</text>
<text x="65.4" y="84.6">20</text>
<text x="71.2" y="85.8">AVCC</text>
<text x="108.1" y="88.3">PC2/ADC2/PCINT10</text>
<text x="109.1" y="85.8">PC1/ADC1/PCINT9</text>
<text x="128.3" y="89.6">26</text>
<text x="128.3" y="87.1">25</text>
<text x="128.3" y="84.6">24</text>
<text x="155.2" y="84.6">1</text>
<text x="155.2" y="87.1">2</text>
<text x="155.2" y="89.6">3</text>
<text x="244.9" y="89.7">22p</text>
<text x="38.4" y="93">10n</text>
<text x="104" y="93.3">PC4/ADC4/SDA/PCINT12</text>
<text x="104.2" y="95.8">PC5/ADC5/SCL/PCINT13</text>
<text x="108.1" y="90.8">PC3/ADC3/PCINT11</text>
<text x="128.3" y="94.6">28</text>
<text x="128.3" y="92.1">27</text>
<text x="155.2" y="92.1">4</text>
<text x="155.2" y="94.6">5</text>
<text x="211.1" y="94.6">1</text>
<text x="107" y="98.4">PC6/RESET/PCINT14</text>
<text x="128.3" y="97.2">1</text>
<text x="155.2" y="97.2">6</text>
<text x="211.1" y="97.2">2</text>
<text x="211.1" y="99.7">3</text>
<text x="69.7" y="102.3">ATMEGA328P</text>
<text x="158.5" y="102.3">Analog pin</text>
<text x="211.1" y="102.3">4</text>
<text x="211.1" y="104.8">5</text>
<text x="211.1" y="107.3">6</text>
<text x="110.4" y="112.5">10n</text>
<text x="214.4" y="112.5">SIL-100-06</text>
<text x="272" y="113.3">10n</text>
<text x="101.9" y="120">1</text>
<text x="136.2" y="118.4">10k</text>
<text x="147.7" y="115">1</text>
<text x="147.7" y="117.5">2</text>
<text x="165.4" y="115">1</text>
<text x="165.4" y="117.5">2</text>
<text x="244.5" y="115.6" transform="rotate(-90 244.5 115.6)">1</text>
<text x="101.9" y="122.6">2</text>
<text x="101.9" y="125.1">3</text>
<text x="151" y="122.6">CONN-H2</text>
<text x="168.7" y="122.6">CONN-H2</text>
<text x="245.7" y="121.9" transform="rotate(-90 245.7 121.9)">VO</text>
<text x="101.9" y="127.7">4</text>
<text x="101.9" y="130.2">5</text>
<text x="247.5" y="128.9">GND</text>
<text x="255.3" y="127.7">2</text>
<text x="101.9" y="132.7">6</text>
<text x="105.3" y="137.9">FTDI</text>
<text x="245.7" y="137.1" transform="rotate(-90 245.7 137.1)">VI</text>
<text x="189" y="142.5">7805</text>
<text x="244.5" y="142" transform="rotate(-90 244.5 142)">3</text>
<text x="252.9" y="143">78L24</text>
<text x="136" y="148">2</text>
<text x="185.7" y="148">1</text>
<text x="190.5" y="149.2">VI</text>
<text x="205.8" y="149.2">VO</text>
<text x="212.1" y="148">3</text>
<text x="128.1" y="155.7">SIL-100-02</text>
<text x="136" y="150.5">1</text>
<text x="145.9" y="153.1">KTY81-2XX</text>
<text x="163.6" y="153.1">1N4001</text>
<text x="200" y="154.9" transform="rotate(-90 200 154.9)">GND</text>
<text x="252.5" y="151.8">330R</text>
<text x="183.8" y="156.8">100u</text>
<text x="198.8" y="159.7" transform="rotate(-90 198.8 159.7)">2</text>
<text x="224.5" y="156.8">100u</text>
<text x="236.4" y="159.1">10n</text>
<text x="158.7" y="165.8">2</text>
<text x="269.4" y="164.1">1N4001</text>
<text x="151" y="173.4">SIL-100-02</text>
<text x="158.7" y="168.3">1</text>
</g>
<g font-size="1.8" fill="#800000">
<text x="64.8" y="23.5">IO 0 / RX I</text>
<text x="240" y="20.9">IO 8</text>
<text x="240" y="23.5">IO 9</text>
<text x="64.8" y="26">IO 1 / TX O</text>
<text x="69.9" y="28.5">IO 2</text>
<text x="95.3" y="28.5">MISO</text>
<text x="118.2" y="28.5">5 v</text>
<text x="232.4" y="28.5">IO 11 / MOSI</text>
<text x="234.9" y="26">IO 10 / SS</text>
<text x="69.9" y="31.1">IO 3</text>
<text x="69.9" y="33.6">IO 4</text>
<text x="87.7" y="33.6">RESET</text>
<text x="92.8" y="31.1">SCK</text>
<text x="118.2" y="31.1">MOSI</text>
<text x="118.2" y="33.6">GND</text>
<text x="232.4" y="31.1">IO 12 / MISO</text>
<text x="232.4" y="33.6">IO 13 / SCK</text>
<text x="69.9" y="36.2">IO 5</text>
<text x="69.9" y="38.7">IO 6</text>
<text x="69.9" y="41.2">IO 7</text>
<text x="232.4" y="36.2">IO 14 / GND</text>
<text x="232.4" y="38.7">IO 15 / AREF</text>
<text x="168.9" y="89.5">AD 0</text>
<text x="168.9" y="92">AD 1</text>
<text x="168.9" y="94.5">AD 2</text>
<text x="168.9" y="97">AD 3</text>
<text x="168.9" y="99.6">AD 4</text>
<text x="168.9" y="102.1">AD 5</text>
<text x="222.2" y="145.3">5 V</text>
</g>
<text font-size="1.8" fill="#0000c0" x="106" y="145.4">MAIN 12V(2)</text>
</svg>
